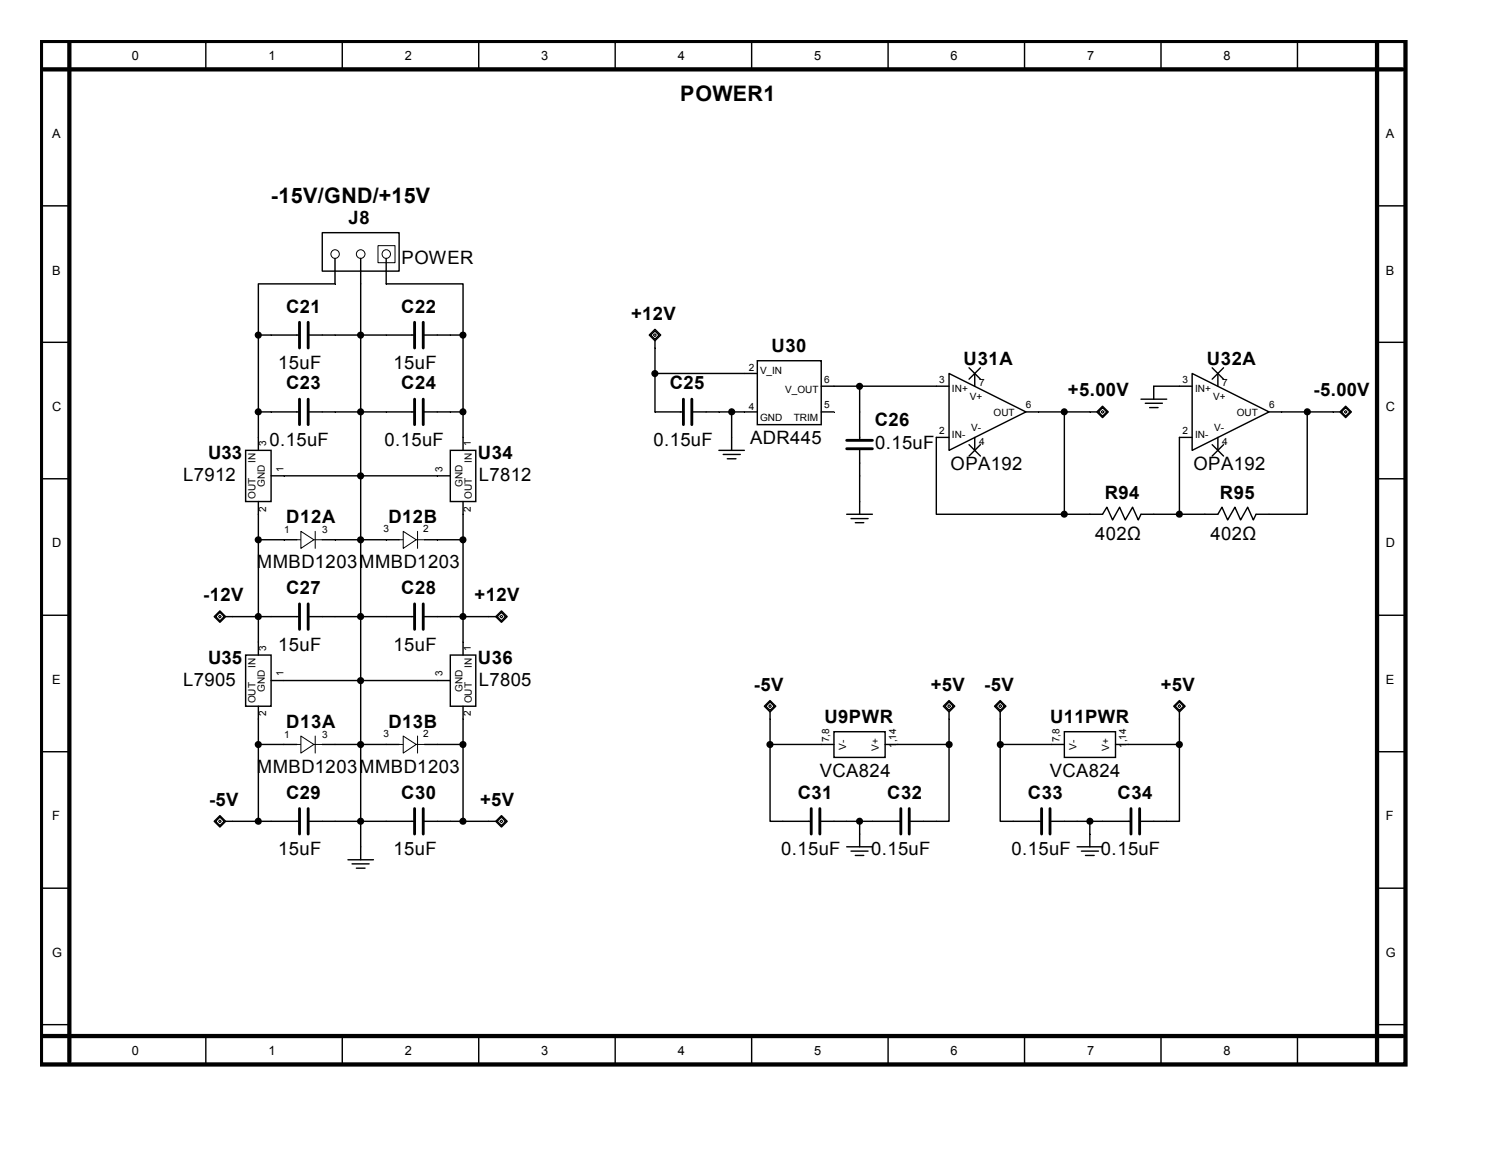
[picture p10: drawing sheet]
<svg xmlns="http://www.w3.org/2000/svg" width="279mm" height="216mm" viewBox="0 0 279 216" stroke-linecap="round" stroke-linejoin="round" font-family="sans-serif">
<path d="M7.6 7.6h254v190.5h-254zM7.6 12.9h253.5M12.9 7.6v190M256.3 7.6v190M7.6 192.8h253.5" fill="none" stroke="#000" stroke-width=".79"/>
<g fill="none" stroke="#000" stroke-width=".26">
<path d="M38.3 7.6v5.3M63.7 7.6v5.3M89.1 7.6v5.3M114.5 7.6v5.3M139.9 7.6v5.3M165.3 7.6v5.3M190.7 7.6v5.3M216.1 7.6v5.3M241.5 7.6v5.3M7.6 38.3h5.3M256.3 38.3h5.3M60 43.3h14.3v7.2h-14.3z"/>
<path d="M62.4 48.1v4.7M67.1 48.1v4.7M71.9 48.1v4.7M7.6 63.7h5.3M212.4 74.3h4.8M213.2 75.1h3.2M214 75.9h1.6M214.8 71.9v2.4M256.3 63.7h5.3M7.6 89.1h5.3M133.8 83.8h4.8M134.6 84.6h3.2"/>
<path d="M135.4 85.4h1.6M136.2 81.4v2.4M157.6 95.7h4.8M158.4 96.5h3.2M159.2 97.3h1.6M160 93.3v2.4M256.3 89.1h5.3M7.6 114.5h5.3M256.3 114.5h5.3M7.6 139.9h5.3M256.3 139.9h5.3M67.1 157.6v2.4"/>
<path d="M157.6 157.6h4.8M158.4 158.4h3.2M159.2 159.2h1.6M160 155.2v2.4M200.5 157.6h4.7M201.3 158.4h3.2M202.1 159.2h1.6M202.9 155.2v2.4M7.6 165.3h5.3M64.8 160h4.7M65.5 160.8h3.2M66.3 161.6h1.6"/>
<path d="M256.3 165.3h5.3M7.6 190.7h5.3M38.3 192.8v5.3M63.7 192.8v5.3M89.1 192.8v5.3M114.5 192.8v5.3M139.9 192.8v5.3M165.3 192.8v5.3M190.7 192.8v5.3M216.1 192.8v5.3M241.5 192.8v5.3M256.3 190.7h5.3"/>
</g>
<g fill="none" stroke="#000" stroke-width=".19">
<path d="M70.4 45.7h3.1v3.2h-3.1z"/>
<circle cx="62.4" cy="47.3" r=".79"/>
<circle cx="67.1" cy="47.3" r=".8"/>
<circle cx="71.9" cy="47.3" r=".79"/>
</g>
<path d="M92.3 114.8l1-1.1 1.1 1.1-1.1 1z" fill-rule="evenodd" fill="#fff"/>
<path d="M90.9 114.8h1.4M92.3 114.8l1-1.1 1.1 1.1-1.1 1zM92.5 114.8l.8-.8 .8 .8-.8 .8z" fill="none" stroke="#000" stroke-width=".26"/>
<path d="M93 114.8l.3-.3 .3 .3-.3 .2z" fill="none" stroke="#000" stroke-width=".19"/>
<path d="M120.9 62.4l1-1.1 1.1 1.1-1.1 1z" fill-rule="evenodd" fill="#fff"/>
<path d="M120.9 62.4l1-1.1 1.1 1.1-1.1 1zM121.1 62.4l.8-.8 .8 .8-.8 .8zM121.9 63.4v1.4" fill="none" stroke="#000" stroke-width=".26"/>
<path d="M121.6 62.4l.3-.3 .3 .3-.3 .3z" fill="none" stroke="#000" stroke-width=".19"/>
<path d="M204.2 76.7l1-1.1 1.1 1.1-1.1 1z" fill-rule="evenodd" fill="#fff"/>
<path d="M138.6 76.7h2.4M138.6 69.5h2.4M141 67.1h11.9v11.9h-11.9zM152.9 76.7h2.3M152.9 71.9h2.3M202.9 76.7h1.3M204.2 76.7l1-1.1 1.1 1.1-1.1 1zM205.2 75.9l.8 .8-.8 .8-.7-.8z" fill="none" stroke="#000" stroke-width=".26"/>
<path d="M205.2 76.4l.3 .3-.3 .2-.2-.2z" fill="none" stroke="#000" stroke-width=".19"/>
<path d="M250.5 75.6l1 1.1-1 1-1.1-1z" fill-rule="evenodd" fill="#fff"/>
<g fill="none" stroke="#000" stroke-width=".26">
<path d="M248.1 76.7h1.3M249.7 76.7l.8-.8 .8 .8-.8 .8zM250.5 75.6l1 1.1-1 1-1.1-1zM81.4 88.6h2.4M83.8 83.8h4.8v9.5h-4.8zM86.2 81.4v2.4M86.2 93.3v2.4M86.2 119.5v2.4M81.4 126.7h2.4M83.8 121.9h4.8v9.5h-4.8zM86.2 131.4v2.4"/>
<circle cx="48.1" cy="62.4" r=".53"/>
<circle cx="67.1" cy="62.4" r=".53"/>
<circle cx="67.1" cy="76.6" r=".53"/>
<circle cx="86.2" cy="62.4" r=".53"/>
<circle cx="67.1" cy="88.6" r=".53"/>
<circle cx="67.1" cy="114.7" r=".53"/>
<circle cx="86.2" cy="114.7" r=".53"/>
</g>
<path d="M250.5 76.4l.2 .3-.2 .2-.3-.2z" fill="none" stroke="#000" stroke-width=".19"/>
<g fill="#000">
<circle cx="48.1" cy="62.4" r=".53"/>
<circle cx="67.1" cy="62.4" r=".53"/>
<circle cx="67.1" cy="76.6" r=".53"/>
<circle cx="86.2" cy="62.4" r=".53"/>
<circle cx="67.1" cy="88.6" r=".53"/>
<circle cx="67.1" cy="114.7" r=".53"/>
<circle cx="86.2" cy="114.7" r=".53"/>
</g>
<path d="M40.9 113.7l1.1 1.1-1.1 1-1-1z" fill-rule="evenodd" fill="#fff"/>
<g fill="none" stroke="#000" stroke-width=".26">
<path d="M40.9 113.7l1.1 1.1-1.1 1-1-1zM40.9 114l.8 .8-.8 .8-.8-.8zM42 114.8h1.3"/>
<circle cx="48.1" cy="114.7" r=".53"/>
</g>
<path d="M40.9 114.5l.3 .3-.3 .2-.2-.2z" fill="none" stroke="#000" stroke-width=".19"/>
<circle cx="48.1" cy="114.7" r=".53" fill="#000"/>
<path d="M92.3 152.9l1-1.1 1.1 1.1-1.1 1z" fill-rule="evenodd" fill="#fff"/>
<path d="M90.9 152.9h1.4M92.3 152.9l1-1.1 1.1 1.1-1.1 1zM92.5 152.9l.8-.8 .8 .8-.8 .8z" fill="none" stroke="#000" stroke-width=".26"/>
<path d="M93 152.9l.3-.3 .3 .3-.3 .2z" fill="none" stroke="#000" stroke-width=".19"/>
<path d="M175.6 131.4l1.1-1 1 1-1 1.1z" fill-rule="evenodd" fill="#fff"/>
<g fill="none" stroke="#000" stroke-width=".26">
<path d="M175.6 131.4l1.1-1 1 1-1 1.1zM176.7 130.6l.8 .8-.8 .8-.8-.8zM176.7 132.5v1.3"/>
<circle cx="67.1" cy="152.8" r=".53"/>
</g>
<path d="M176.7 131.1l.3 .3-.3 .3-.3-.3z" fill="none" stroke="#000" stroke-width=".19"/>
<circle cx="67.1" cy="152.8" r=".53" fill="#000"/>
<path d="M40.9 151.8l1.1 1.1-1.1 1-1-1z" fill-rule="evenodd" fill="#fff"/>
<path d="M40.1 152.9l.8-.8 .8 .8-.8 .8zM40.9 151.8l1.1 1.1-1.1 1-1-1zM42 152.9h1.3" fill="none" stroke="#000" stroke-width=".26"/>
<path d="M40.9 152.6l.3 .3-.3 .2-.2-.2z" fill="none" stroke="#000" stroke-width=".19"/>
<path d="M142.3 131.4l1-1 1.1 1-1.1 1.1z" fill-rule="evenodd" fill="#fff"/>
<g fill="none" stroke="#000" stroke-width=".26">
<path d="M219.5 71.9h2.4M221.9 69.5l14.3 7.2-14.3 7.1zM225.6 68.5l2.2 2.1M226.7 69.5v2.4M227.8 68.5l-2.2 2.1M236.2 76.7h2.4M219.5 81.4h2.4M225.6 82.8l2.2 2.1M226.7 81.4v2.4M227.8 82.8l-2.2 2.1M142.3 131.4l1-1 1.1 1-1.1 1.1zM142.5 131.4l.8-.8 .8 .8-.8 .8z"/>
<path d="M143.3 132.5v1.3"/>
<circle cx="160" cy="152.8" r=".53"/>
<circle cx="202.9" cy="152.8" r=".54"/>
</g>
<path d="M58.7 98.9v3.2M55.2 100.5h4.8M143.3 131.1l.3 .3-.3 .3-.2-.3z" fill="none" stroke="#000" stroke-width=".19"/>
<g fill="#000">
<circle cx="160" cy="152.8" r=".53"/>
<circle cx="202.9" cy="152.8" r=".54"/>
</g>
<path d="M56 98.9l2.4 1.6-2.4 1.6z" fill="#fff"/>
<path d="M56 98.9l2.4 1.6-2.4 1.6zM77.7 98.9v3.2M74.3 100.5h4.7" fill="none" stroke="#000" stroke-width=".19"/>
<path d="M52.8 100.5h2.4M60 100.5h2.4" fill="none" stroke="#000" stroke-width=".26"/>
<path d="M75.1 98.9l2.4 1.6-2.4 1.6z" fill="#fff"/>
<path d="M75.1 98.9l2.4 1.6-2.4 1.6zM55.2 138.6h4.8M58.7 137v3.2" fill="none" stroke="#000" stroke-width=".19"/>
<path d="M71.9 100.5h2.4M79 100.5h2.4" fill="none" stroke="#000" stroke-width=".26"/>
<path d="M56 137l2.4 1.6-2.4 1.6z" fill="#fff"/>
<path d="M56 137l2.4 1.6-2.4 1.6zM74.3 138.6h4.7M77.7 137v3.2" fill="none" stroke="#000" stroke-width=".19"/>
<path d="M52.8 138.6h2.4M60 138.6h2.4" fill="none" stroke="#000" stroke-width=".26"/>
<path d="M75.1 137l2.4 1.6-2.4 1.6z" fill="#fff"/>
<path d="M75.1 137l2.4 1.6-2.4 1.6z" fill="none" stroke="#000" stroke-width=".19"/>
<g fill="none" stroke="#000" stroke-width=".26">
<path d="M62.4 52.8h-14.3v9.6M67.1 52.8v104.8M71.9 52.8h14.3v9.6M48.1 62.4v14.3h7.7M48.1 62.4h7.7M57.4 76.7h19.8M57.4 62.4h19.8M78.8 76.7h7.4M78.8 62.4h7.4M86.2 62.4v19M121.9 76.7h5.3M121.9 64.8v4.7h16.7"/>
<path d="M128.8 76.7h5M160 76.7v5.3M174.3 71.9h2.4M176.7 69.5l14.3 7.2-14.3 7.1zM180.4 68.5l2.1 2.1M181.4 69.5v2.4M182.5 68.5l-2.1 2.1M191 76.7h2.3M238.6 76.7h9.5M243.3 76.7v19h-9.5l-.5 1.1-1.1-2.4-1.3 2.4-1-2.4-1.4 2.4-1-2.4-.8 1.3h-2.4M67.1 88.6h14.3M86.2 95.7v23.8"/>
<path d="M160 83.5v9.8M174.3 81.4h2.4M180.4 82.8l2.1 2.1M181.4 81.4v2.4M182.5 82.8l-2.1 2.1M202.9 95.7h2.3l.8-1.3 1.1 2.4 1.3-2.4 1.1 2.4 1.3-2.4 1.1 2.4 .5-1.1h2.4M52.8 100.5h-4.7v14.3h7.7M57.4 114.8h19.8M62.4 100.5h9.5M78.8 114.8h7.4M81.4 100.5h4.8M48.1 138.6h4.7"/>
<path d="M62.4 138.6h11.9M67.1 126.7h14.3M86.2 133.8v4.8h-7.2M152.9 138.6h2.3M155.2 136.2h9.6v4.8h-9.6zM164.8 138.6h2.3M195.7 138.6h2.4M198.1 136.2h9.5v4.8h-9.5zM207.6 138.6h2.4M50.5 152.9h5.3M57.4 152.9h19.8M78.8 152.9h5"/>
<path d="M145.7 152.9h5.3M152.6 152.9h15.1M160 152.9v2.3M169.2 152.9h5.1M188.6 152.9h5.3M195.5 152.9h15M202.9 152.9v2.3M212.1 152.9h5.1"/>
<circle cx="48.1" cy="76.6" r=".53"/>
<circle cx="86.2" cy="76.6" r=".53"/>
<circle cx="121.9" cy="69.5" r=".53"/>
<circle cx="243.3" cy="76.6" r=".54"/>
<circle cx="48.1" cy="100.5" r=".53"/>
<circle cx="67.1" cy="100.5" r=".53"/>
<circle cx="86.2" cy="100.5" r=".53"/>
<circle cx="48.1" cy="138.6" r=".53"/>
<circle cx="67.1" cy="126.7" r=".53"/>
<circle cx="67.1" cy="138.6" r=".53"/>
<circle cx="86.2" cy="138.6" r=".53"/>
</g>
<g fill="#000">
<circle cx="48.1" cy="76.6" r=".53"/>
<circle cx="86.2" cy="76.6" r=".53"/>
<circle cx="121.9" cy="69.5" r=".53"/>
<circle cx="243.3" cy="76.6" r=".54"/>
<circle cx="48.1" cy="100.5" r=".53"/>
<circle cx="67.1" cy="100.5" r=".53"/>
<circle cx="86.2" cy="100.5" r=".53"/>
<circle cx="48.1" cy="138.6" r=".53"/>
<circle cx="67.1" cy="126.7" r=".53"/>
<circle cx="67.1" cy="138.6" r=".53"/>
<circle cx="86.2" cy="138.6" r=".53"/>
</g>
<g fill="none" stroke="#000" stroke-width=".53">
<path d="M55.8 60v4.8M57.4 60v4.8M77.2 60v4.8M78.8 60v4.8M55.8 74.3v4.7M57.4 74.3v4.7M77.2 74.3v4.7M78.8 74.3v4.7M127.2 74.3v4.7M128.8 74.3v4.7M157.6 82h4.8M157.6 83.5h4.8"/>
<path d="M55.8 112.4v4.7M57.4 112.4v4.7M77.2 112.4v4.7M78.8 112.4v4.7M55.8 150.5v4.7M57.4 150.5v4.7M77.2 150.5v4.7M78.8 150.5v4.7M151 150.5v4.7M152.6 150.5v4.7M167.7 150.5v4.7M169.2 150.5v4.7"/>
<path d="M193.9 150.5v4.7M195.5 150.5v4.7M210.5 150.5v4.7M212.1 150.5v4.7"/>
</g>
<path d="M218.5 131.4l1-1 1.1 1-1.1 1.1z" fill-rule="evenodd" fill="#fff"/>
<path d="M218.5 131.4l1-1 1.1 1-1.1 1.1zM218.7 131.4l.8-.8 .8 .8-.8 .8zM219.5 132.5v1.3" fill="none" stroke="#000" stroke-width=".26"/>
<path d="M219.5 131.1l.3 .3-.3 .3-.2-.3z" fill="none" stroke="#000" stroke-width=".19"/>
<path d="M185.1 131.4l1.1-1 1 1-1 1.1z" fill-rule="evenodd" fill="#fff"/>
<g fill="none" stroke="#000" stroke-width=".26">
<path d="M48.1 76.7v7.1M121.9 69.5v7.2M133.8 76.7h4.8M136.2 76.7v4.7M155.2 71.9h19.1M160 71.9v4.8M193.3 76.7h9.6M198.1 76.7v19M214.8 71.9h4.7M45.7 83.8h4.8v9.5h-4.8zM48.1 93.3v7.2M50.5 88.6h16.6"/>
<path d="M174.3 81.4v14.3h23.8M198.1 95.7h4.8M214.8 95.7h9.5M219.5 81.4v14.3M43.3 114.8h4.8v7.1M86.2 114.8h4.7M45.7 121.9h4.8v9.5h-4.8zM48.1 131.4v21.5M50.5 126.7h16.6M86.2 138.6v14.3M143.3 138.6v14.3h2.4M143.3 138.6h9.6"/>
<path d="M143.3 133.8v4.8M167.1 138.6h9.6M176.7 138.6v14.3h-2.4M176.7 133.8v4.8M185.1 131.4l1.1-1 1 1-1 1.1zM186.2 130.6l.8 .8-.8 .8-.8-.8zM186.2 138.6v14.3h2.4M186.2 132.5v6.1M186.2 138.6h9.5M210 138.6h9.5M219.5 138.6v14.3h-2.3M219.5 133.8v4.8"/>
<path d="M43.3 152.9h7.2M83.8 152.9h7.1"/>
<circle cx="136.2" cy="76.6" r=".54"/>
<circle cx="160" cy="71.9" r=".53"/>
<circle cx="198.1" cy="76.6" r=".53"/>
<circle cx="198.1" cy="95.7" r=".53"/>
<circle cx="219.5" cy="95.7" r=".53"/>
<circle cx="143.3" cy="138.6" r=".53"/>
<circle cx="176.7" cy="138.6" r=".54"/>
<circle cx="186.2" cy="138.6" r=".54"/>
<circle cx="219.5" cy="138.6" r=".53"/>
<circle cx="48.1" cy="152.8" r=".53"/>
<circle cx="86.2" cy="152.8" r=".53"/>
</g>
<path d="M186.2 131.1l.3 .3-.3 .3-.3-.3z" fill="none" stroke="#000" stroke-width=".19"/>
<g fill="#000">
<circle cx="136.2" cy="76.6" r=".54"/>
<circle cx="160" cy="71.9" r=".53"/>
<circle cx="198.1" cy="76.6" r=".53"/>
<circle cx="198.1" cy="95.7" r=".53"/>
<circle cx="219.5" cy="95.7" r=".53"/>
<circle cx="143.3" cy="138.6" r=".53"/>
<circle cx="176.7" cy="138.6" r=".54"/>
<circle cx="186.2" cy="138.6" r=".54"/>
<circle cx="219.5" cy="138.6" r=".53"/>
<circle cx="48.1" cy="152.8" r=".53"/>
<circle cx="86.2" cy="152.8" r=".53"/>
</g>
<g font-size="4">
<text x="126.6" y="18.7">POWER1</text>
<text x="50.4" y="37.8">-15V/GND/+15V</text>
</g>
<g font-size="3.4">
<text x="64.9" y="41.7">J8</text>
<text x="74.8" y="49.1">POWER</text>
<text x="53.3" y="58.2">C21</text>
<text x="74.7" y="58.2">C22</text>
<text x="117.5" y="59.5">+12V</text>
<text x="143.6" y="65.6">U30</text>
<text x="51.8" y="68.7">15uF</text>
<text x="73.2" y="68.7">15uF</text>
<text x="179.4" y="67.9">U31A</text>
<text x="224.6" y="67.9">U32A</text>
<text x="53.3" y="72.4">C23</text>
<text x="74.7" y="72.4">C24</text>
<text x="124.7" y="72.4">C25</text>
<text x="198.8" y="73.8">+5.00V</text>
<text x="244.5" y="73.8">-5.00V</text>
<text x="50.2" y="83">0.15uF</text>
<text x="71.6" y="83">0.15uF</text>
<text x="121.6" y="83">0.15uF</text>
<text x="139.6" y="82.7">ADR445</text>
<text x="162.8" y="79.3">C26</text>
<text x="162.9" y="83.5">0.15uF</text>
<text x="34.1" y="89.6">L7912</text>
<text x="38.8" y="85.4">U33</text>
<text x="88.9" y="85.4">U34</text>
<text x="89.1" y="89.6">L7812</text>
<text x="177" y="87.5">OPA192</text>
<text x="222.2" y="87.5">OPA192</text>
<text x="205.7" y="92.8">R94</text>
<text x="227.1" y="92.8">R95</text>
<text x="53.3" y="97.3">D12A</text>
<text x="72.3" y="97.3">D12B</text>
<text x="203.9" y="100.5">402Ω</text>
<text x="225.3" y="100.5">402Ω</text>
<text x="47.8" y="105.7">MMBD1203MMBD1203</text>
<text x="37.8" y="111.9">-12V</text>
<text x="53.3" y="110.5">C27</text>
<text x="74.7" y="110.5">C28</text>
<text x="88.3" y="111.9">+12V</text>
<text x="38.8" y="123.5">U35</text>
<text x="51.8" y="121.1">15uF</text>
<text x="73.2" y="121.1">15uF</text>
<text x="88.9" y="123.5">U36</text>
<text x="34.1" y="127.7">L7905</text>
<text x="89.1" y="127.7">L7805</text>
<text x="140.3" y="128.5">-5V</text>
<text x="173.3" y="128.5">+5V</text>
<text x="183.2" y="128.5">-5V</text>
<text x="216.1" y="128.5">+5V</text>
<text x="53.3" y="135.4">D13A</text>
<text x="72.3" y="135.4">D13B</text>
<text x="153.5" y="134.6">U9PWR</text>
<text x="195.5" y="134.6">U11PWR</text>
<text x="47.8" y="143.8">MMBD1203MMBD1203</text>
<text x="38.9" y="150">-5V</text>
<text x="53.3" y="148.6">C29</text>
<text x="74.7" y="148.6">C30</text>
<text x="89.4" y="150">+5V</text>
<text x="148.5" y="148.6">C31</text>
<text x="152.6" y="144.6">VCA824</text>
<text x="165.1" y="148.6">C32</text>
<text x="191.3" y="148.6">C33</text>
<text x="195.4" y="144.6">VCA824</text>
<text x="208" y="148.6">C34</text>
<text x="51.8" y="159.2">15uF</text>
<text x="73.2" y="159.2">15uF</text>
<text x="145.4" y="159.2">0.15uF</text>
<text x="162.1" y="159.2">0.15uF</text>
<text x="188.3" y="159.2">0.15uF</text>
<text x="204.9" y="159.2">0.15uF</text>
</g>
<g font-size="2.4">
<text x="24.6" y="11.1">0</text>
<text x="50" y="11.1">1</text>
<text x="75.4" y="11.1">2</text>
<text x="100.8" y="11.1">3</text>
<text x="126.2" y="11.1">4</text>
<text x="151.6" y="11.1">5</text>
<text x="177" y="11.1">6</text>
<text x="202.4" y="11.1">7</text>
<text x="227.8" y="11.1">8</text>
<text x="9.7" y="25.7">A</text>
<text x="257.9" y="25.7">A</text>
<text x="9.7" y="51.1">B</text>
<text x="257.9" y="51.1">B</text>
<text x="9.7" y="76.5">C</text>
<text x="257.9" y="76.5">C</text>
<text x="9.7" y="101.9">D</text>
<text x="257.9" y="101.9">D</text>
<text x="9.7" y="127.3">E</text>
<text x="257.9" y="127.3">E</text>
<text x="9.7" y="152.7">F</text>
<text x="257.9" y="152.7">F</text>
<text x="9.7" y="178.1">G</text>
<text x="257.9" y="178.1">G</text>
<text x="24.6" y="196.3">0</text>
<text x="50" y="196.3">1</text>
<text x="75.4" y="196.3">2</text>
<text x="100.8" y="196.3">3</text>
<text x="126.2" y="196.3">4</text>
<text x="151.6" y="196.3">5</text>
<text x="177" y="196.3">6</text>
<text x="202.4" y="196.3">7</text>
<text x="227.8" y="196.3">8</text>
</g>
<g font-size="1.9">
<text x="139.4" y="69.1">2</text>
<text x="141.5" y="69.6">V_IN</text>
<text x="153.4" y="71.2">6</text>
<text x="174.8" y="71.2">3</text>
<text x="182.2" y="71.8">7</text>
<text x="220.1" y="71.2">3</text>
<text x="227.5" y="71.8">7</text>
<text x="139.4" y="76.2">4</text>
<text x="146.2" y="73.2">V_OUT</text>
<text x="153.4" y="76">5</text>
<text x="177.2" y="73">IN+</text>
<text x="180.6" y="74.4">V+</text>
<text x="185" y="77.5">OUT</text>
<text x="191" y="76">6</text>
<text x="222.5" y="73">IN+</text>
<text x="225.8" y="74.4">V+</text>
<text x="230.2" y="77.5">OUT</text>
<text x="236.2" y="76">6</text>
<text x="49.6" y="83" transform="rotate(-90 49.6 83)">3</text>
<text x="87.7" y="83" transform="rotate(-90 87.7 83)">1</text>
<text x="141.5" y="78.3">GND</text>
<text x="147.8" y="78.3">TRIM</text>
<text x="174.8" y="80.7">2</text>
<text x="177.2" y="81.4">IN-</text>
<text x="180.8" y="80.3">V-</text>
<text x="182.2" y="82.8">4</text>
<text x="220.1" y="80.7">2</text>
<text x="222.5" y="81.4">IN-</text>
<text x="226" y="80.3">V-</text>
<text x="227.5" y="82.8">4</text>
<text x="47.6" y="86.2" transform="rotate(-90 47.6 86.2)">IN</text>
<text x="52.7" y="87.8" transform="rotate(-90 52.7 87.8)">1</text>
<text x="82.4" y="87.8" transform="rotate(-90 82.4 87.8)">3</text>
<text x="87.8" y="86.2" transform="rotate(-90 87.8 86.2)">IN</text>
<text x="47.6" y="92.8" transform="rotate(-90 47.6 92.8)">OUT</text>
<text x="49.3" y="90.7" transform="rotate(-90 49.3 90.7)">GND</text>
<text x="49.6" y="95.2" transform="rotate(-90 49.6 95.2)">2</text>
<text x="86.1" y="90.7" transform="rotate(-90 86.1 90.7)">GND</text>
<text x="87.7" y="95.2" transform="rotate(-90 87.7 95.2)">2</text>
<text x="87.8" y="92.8" transform="rotate(-90 87.8 92.8)">OUT</text>
<text x="52.9" y="99.3">1</text>
<text x="60" y="99.3">3</text>
<text x="71.4" y="99">3</text>
<text x="78.8" y="99">2</text>
<text x="47.6" y="124.3" transform="rotate(-90 47.6 124.3)">IN</text>
<text x="49.6" y="121.1" transform="rotate(-90 49.6 121.1)">3</text>
<text x="52.7" y="125.9" transform="rotate(-90 52.7 125.9)">1</text>
<text x="82.4" y="125.9" transform="rotate(-90 82.4 125.9)">3</text>
<text x="87.7" y="121.1" transform="rotate(-90 87.7 121.1)">1</text>
<text x="87.8" y="124.3" transform="rotate(-90 87.8 124.3)">IN</text>
<text x="47.6" y="130.9" transform="rotate(-90 47.6 130.9)">OUT</text>
<text x="49.3" y="128.8" transform="rotate(-90 49.3 128.8)">GND</text>
<text x="86.1" y="128.8" transform="rotate(-90 86.1 128.8)">GND</text>
<text x="87.8" y="130.9" transform="rotate(-90 87.8 130.9)">OUT</text>
<text x="49.6" y="133.3" transform="rotate(-90 49.6 133.3)">2</text>
<text x="52.9" y="137.4">1</text>
<text x="60" y="137.4">3</text>
<text x="71.4" y="137.1">3</text>
<text x="78.8" y="137.1">2</text>
<text x="87.7" y="133.3" transform="rotate(-90 87.7 133.3)">2</text>
<text x="154.3" y="138.2" transform="rotate(-90 154.3 138.2)">7,8</text>
<text x="157.5" y="139.5" transform="rotate(-90 157.5 139.5)">V-</text>
<text x="163.6" y="139.7" transform="rotate(-90 163.6 139.7)">V+</text>
<text x="166.8" y="139.2" transform="rotate(-90 166.8 139.2)">1,14</text>
<text x="197.2" y="138.2" transform="rotate(-90 197.2 138.2)">7,8</text>
<text x="200.4" y="139.5" transform="rotate(-90 200.4 139.5)">V-</text>
<text x="206.5" y="139.7" transform="rotate(-90 206.5 139.7)">V+</text>
<text x="209.6" y="139.2" transform="rotate(-90 209.6 139.2)">1,14</text>
</g>
</svg>
